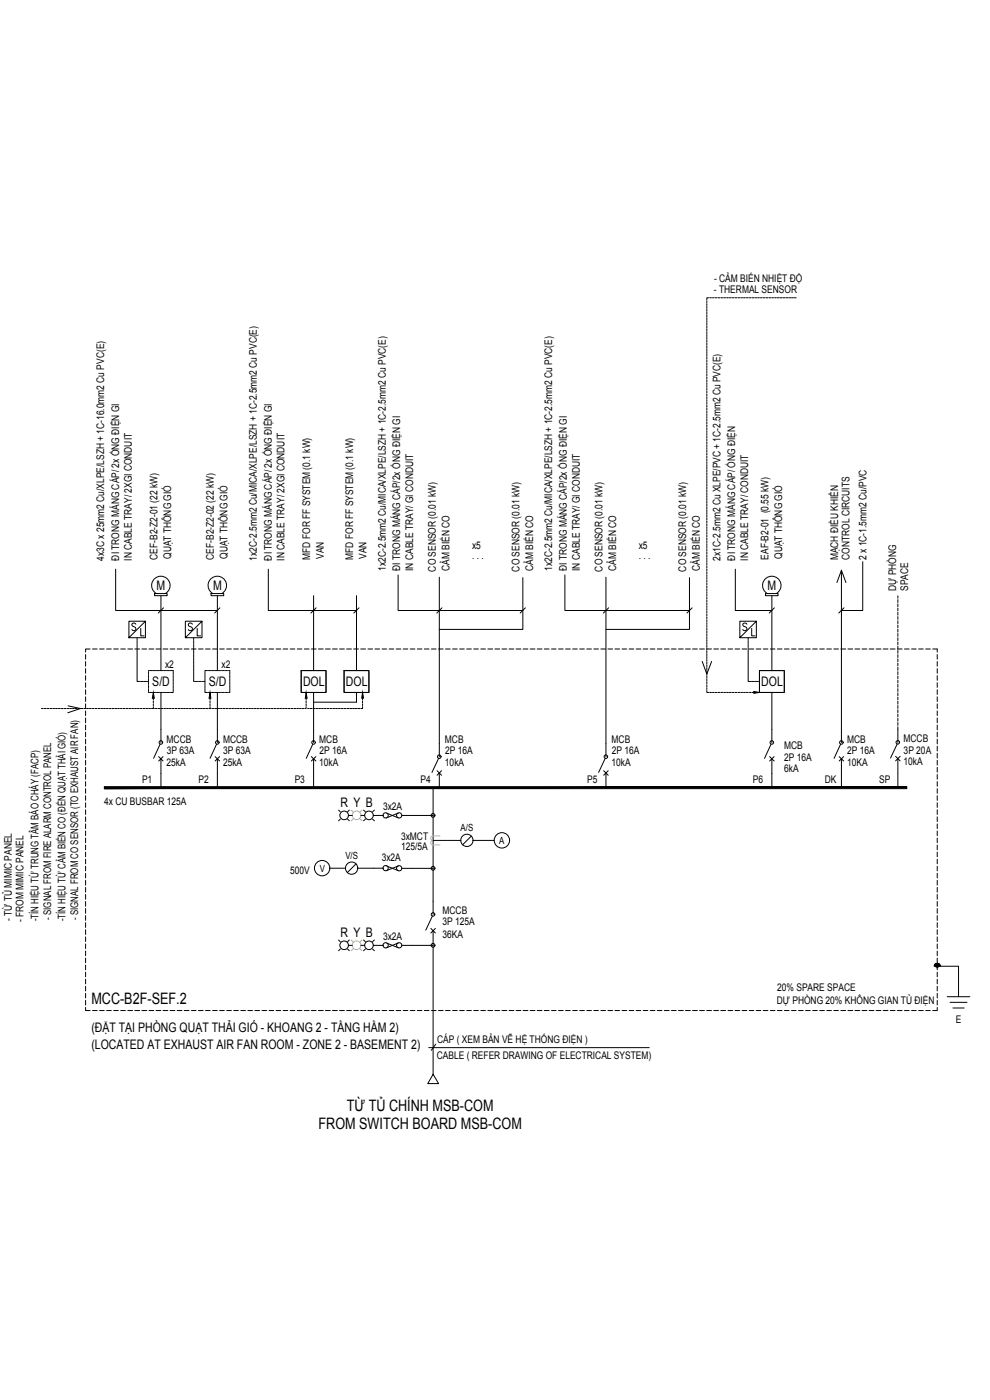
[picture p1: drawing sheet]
<svg xmlns="http://www.w3.org/2000/svg" width="297mm" height="420mm" viewBox="0 0 297 420" stroke-linecap="round" stroke-linejoin="round" font-family="sans-serif">
<!-- layer: E-_ELECSYBL_R-_N_ES9 -->
<path d="M281.2 290h6.4v9.1M284.2 299.1h6.8M285.1 300.8h5M285.9 302.5h3.4" fill="none" stroke="#000" stroke-width=".3"/>
<g fill="#000" stroke="#000" stroke-width=".3">
<path d="M280.6 289.3l-.2 .3 .8 .4zM280.4 289.6l.8 .4h-.9z"/>
<path d="M281.2 289.1v.9l.3-.8zM280.9 289.2l.3-.1v.9zM280.6 289.3l.6 .7-.3-.8z"/>
<path d="M281.2 290h.9v-.4zM281.2 290l.6-.7 .3 .3zM281.5 289.2l-.3 .8 .6-.7z"/>
</g>
<!-- layer: ASP-ELEC-SDNL -->
<path d="M31.3 236.1v.6l240.8-.6zM31.3 236.7l240.8-.6v.6z" fill="#000" stroke="#000" stroke-width=".3"/>
<g fill="none" stroke="#000" stroke-width=".3">
<path d="M34.7 170.8v12.4h30.5M46.4 178.1h3.8v.7h-3.8zM46.9 178.1a2.77 2.77 0 0 1-.8-4.2 2.77 2.77 0 0 1 4.3 0 2.77 2.77 0 0 1-.8 4.2M48.3 178.8v22.5h.3M63.3 178.1h3.8v.7h-3.8zM63.9 178.1a2.77 2.77 0 0 1-.8-4.2 2.77 2.77 0 0 1 4.2 0 2.77 2.77 0 0 1-.8 4.2M65.2 178.8l.1 22.5h.3M80.5 170.8v12.4h26.5M94.1 178.8v22.5M107 178.8v22.5M119.5 172.6v10.6h37.4M131.8 173.2v49.9"/>
<path d="M156.9 173.4v15.5h-25.1M169.5 172.6v10.6h37.4M181.8 173.2v49.9M206.9 173.4v15.5h-25.1M220.6 170.8v12.4h11M229.7 178.1h3.8v.7h-3.8zM230.2 178.1a2.77 2.77 0 0 1-.8-4.2 2.77 2.77 0 0 1 4.3 0 2.77 2.77 0 0 1-.8 4.2M231.6 178.8v22.5M251.1 174.8l1.4-3.6 1.3 3.6M252.5 171.2v47.7M258.9 168.6v14.6h-6.4M269.4 178.8v.7"/>
<path d="M269.4 180v.8M25.7 196.4v1.4M25.7 198.5v1.4M27 194.8h-1.3v.9M27.8 194.8h1.4M29.9 194.8h1.4M32 194.8h1.4M34.1 194.8h1.4M36.2 194.8h1.4M38.3 194.8h1.5M40.5 194.8h1.4M41.1 191.4v.3"/>
<path d="M41.1 191.9v.3M41.1 192.3v.3M41.1 192.7v.3M41.1 193.2v.2M41.1 193.6v.2M41.1 194v.3M41.1 194.4v.3M41.1 194.9v.3M41.1 195.3v.3M41.1 195.7v.3M41.1 196.1v.3M41.1 196.6v.3"/>
<path d="M41.1 197v.3M41.1 197.4v.3M41.1 197.8v.3M41.1 198.2v.3M41.1 198.7v.3M41.1 199.1v.3M41.1 199.5v.3M41.1 199.9v.3M42.6 194.8h1.4M44.7 194.8h1.4M46.8 194.8h1.4M48.9 194.8h1.5"/>
<path d="M49.1 182.4l-1.6 1.6M51 194.8h1.5M53.2 194.8h1.4M55.3 194.8h1.4M57.4 194.8h1.4M58.1 191.4v.3M58.1 191.9v.3M58.1 192.3v.3M58.1 192.7v.3M58.1 193.2v.2M58.1 193.6v.2M58.1 194v.3"/>
<path d="M58.1 194.4v.3M58.1 194.9v.3M58.1 195.3v.3M58.1 195.7v.3M58.1 196.1v.3M58.1 196.6v.3M58.1 197v.3M58.1 197.4v.3M58.1 197.8v.3M58.1 198.2v.3M58.1 198.7v.3M58.1 199.1v.3"/>
<path d="M58.1 199.5v.3M58.1 199.9v.3M59.5 194.8h1.4M61.7 194.8h1.4M63.8 194.8h1.4M65.9 194.8h1.4M66 182.4l-1.6 1.6M68 194.8h1.4M70.1 194.8h1.4M72.2 194.8h1.4M74.4 194.8h1.4M76.5 194.8h1.4"/>
<path d="M78.6 194.8h1.4M80.7 194.8h1.4M82.8 194.8h1.4M84.9 194.8h1.4M87.1 194.8h1.4M89.2 194.8h1.4M91.3 194.8h1.4M93.4 194.8h1.5M94.9 182.4l-1.6 1.6M95.5 194.8h1.5M97.6 194.8h1.5M99.8 194.8h1.4"/>
<path d="M101.9 194.8h1.4M104 194.8h1.4M106.1 194.8h1.5M107.7 182.4l-1.5 1.6M108.2 194.8h1.5M110.4 194.8h1.4M112.5 194.8h1.4M114.6 194.8h1.4M116.7 194.8h1.4M118.9 194.8h1.4M121 194.8h1.4M123.1 194.8h1.4"/>
<path d="M125.2 194.8h1.4M127.3 194.8h1.4M129.4 194.8h1.4M131.6 194.8h1.4M132.6 182.4l-1.6 1.6M133.7 194.8h1.4M135.8 194.8h1.4M137.9 194.8h1.4M140 194.8h1.4M142.1 194.8h1.4M144.3 194.8h1.4M146.4 194.8h1.4"/>
<path d="M148.5 194.8h1.4M150.6 194.8h1.4M152.7 194.8h1.5M154.8 194.8h1.5M157 194.8h1.4M157.6 182.4l-1.5 1.6M159.1 194.8h1.4M161.2 194.8h1.4M163.3 194.8h1.4M165.5 194.8h1.4M167.6 194.8h1.4M169.7 194.8h1.4"/>
<path d="M171.8 194.8h1.4M173.9 194.8h1.4M176.1 194.8h1.3M178.2 194.8h1.4M180.3 194.8h1.4M182.4 194.8h1.4M182.6 182.4l-1.6 1.6M184.5 194.8h1.4M186.6 194.8h1.4M188.8 194.8h1.3M190.9 194.8h1.4M193 194.8h1.4"/>
<path d="M195.1 194.8h1.4M197.2 194.8h1.4M199.3 194.8h1.5M201.5 194.8h1.4M203.6 194.8h1.4M205.7 194.8h1.4M207.7 182.4l-1.6 1.6M207.8 194.8h1.4M209.9 194.8h1.5M212 194.8h1.5M214.2 194.8h1.4M216.3 194.8h1.4"/>
<path d="M218.4 194.8h1.4M220.5 194.8h1.4M222.7 194.8h1.4M224.5 191.4v.3M224.5 191.9v.3M224.5 192.3v.3M224.5 192.7v.3M224.5 193.2v.2M224.5 193.6v.2M224.5 194v.3M224.5 194.4v.3M224.5 194.9v.3"/>
<path d="M224.5 195.3v.3M224.5 195.7v.3M224.5 196.1v.3M224.5 196.6v.3M224.5 197v.3M224.5 197.4v.3M224.5 197.8v.3M224.5 198.2v.3M224.5 198.7v.3M224.5 199.1v.3M224.5 199.5v.3M224.5 199.9v.3"/>
<path d="M224.8 194.8h1.4M226.9 194.8h1.4M229 194.8h1.4M231.1 194.8h1.4M232.4 182.4l-1.6 1.6M233.2 194.8h1.4M235.4 194.8h1.4M237.5 194.8h1.4M239.6 194.8h1.4M241.7 194.8h1.4M243.8 194.8h1.4M245.9 194.8h1.4"/>
<path d="M248.1 194.8h1.4M250.2 194.8h1.4M252.3 194.8h1.4M253.2 182.4l-1.5 1.6M254.4 194.8h1.4M256.5 194.8h1.5M258.6 194.8h1.5M260.8 194.8h1.4M262.9 194.8h1.4M265 194.8h1.4M267.1 194.8h1.4M269.2 194.8h1.5"/>
<path d="M269.4 181.2v.9M269.4 182.5v.8M269.4 183.8v.8M269.4 185v.9M269.4 186.3v.9M269.4 187.6v.8M269.4 188.8v.9M269.4 190.1v.9M269.4 191.4v.8M269.4 192.7v.8M269.4 193.9v.9M269.4 195.2v.8"/>
<path d="M269.4 196.5v.8M269.4 197.7v.9M269.4 199v.9M271.4 194.8h1.4M273.5 194.8h1.4M275.6 194.8h1.4M277.7 194.8h1.4M279.9 194.8h1.3v.9M281.2 196.4v1.4M281.2 198.5v1.4M25.7 200.7v1.4M25.7 202.8v1.4"/>
<path d="M25.7 204.9v1.4M25.7 207v1.4M25.7 209.1v1.4M25.7 211.2v1.4M25.7 213.4v1.4M25.7 215.5v1.4M25.7 217.6v1.4M25.7 219.7v1.4M41.1 204.2v.3h.2M41.1 200.4v.3M41.1 200.8v.3M41.1 201.2v.3"/>
<path d="M41.1 201.6v.3M41.1 202.1v.3M41.1 202.5v.3M41.1 202.9v.3M41.1 203.3v.3M41.1 203.8v.2M41.4 204.5h.3M41.9 204.5h.2M42.3 204.5h.3M42.7 204.5h.3M43.1 204.5h.3M43.5 204.5h.3"/>
<path d="M44 204.5h.3M44.4 204.5h.2M44.6 207.6v.2h.2M44.6 201.6v.3M44.6 202.1v.2M44.6 202.5v.2M44.6 202.9v.3M44.6 203.3v.3M44.6 203.8v.2M44.6 204.2v.2M44.6 204.6v.3M44.6 205v.3"/>
<path d="M44.6 205.4v.3M44.6 205.9v.2M44.6 206.3v.2M44.6 206.7v.3M44.6 207.1v.3M44.8 201.3h-.2v.2M44.9 207.8h.3M44.9 201.3h.3M45.4 207.8h.3M45.4 201.3h.3M45.8 207.8h.3M45.8 201.3h.3"/>
<path d="M46.2 207.8h.3M46.2 201.3h.3M46.6 207.8h.3M46.6 201.3h.3M47.1 207.8h.3M47.1 201.3h.3M47.5 207.8h.3M47.5 201.3h.3M47.9 207.8h.3M47.9 201.3h.3M48.6 207.8h-.3v11.1M48.8 207.8h.3"/>
<path d="M48.8 201.3h.3M49.2 207.8h.3M49.2 201.3h.3M49.6 207.8h.3M49.6 201.3h.3M50 207.8h.3M50 201.3h.3M50.4 207.8h.3M50.4 201.3h.3M50.9 207.8h.3M50.9 201.3h.3M51.3 207.8h.3"/>
<path d="M51.3 201.3h.3M51.7 201.3h.3v.2M52 207.6v.2h-.3M52 201.6v.3M52 202.1v.2M52 202.5v.2M52 202.9v.3M52 203.3v.3M52 203.8v.2M52 204.2v.2M52 204.6v.3M52 205v.3"/>
<path d="M52 205.4v.3M52 205.9v.2M52 206.3v.2M52 206.7v.3M52 207.1v.3M58.1 204.2l.1 .3M58.1 200.4v.3M58.1 200.8v.3M58.1 201.2v.3M58.1 201.6v.3M58.1 202.1v.3M58.1 202.5v.3"/>
<path d="M58.1 202.9v.3M58.1 203.3v.3M58.1 203.8v.2M58.4 204.5h.3M58.8 204.5h.3M59.3 204.5h.2M59.7 204.5h.2M60.1 204.5h.3M60.5 204.5h.3M60.9 204.5h.3M61.4 204.5h.1M61.5 207.6v.2h.3"/>
<path d="M61.5 201.6v.3M61.5 202.1v.2M61.5 202.5v.2M61.5 202.9v.3M61.5 203.3v.3M61.5 203.8v.2M61.5 204.2v.2M61.5 204.6v.3M61.5 205v.3M61.5 205.4v.3M61.5 205.9v.2M61.5 206.3v.2"/>
<path d="M61.5 206.7v.3M61.5 207.1v.3M61.8 201.3h-.3v.2M61.9 207.8h.3M61.9 201.3h.3M62.3 207.8h.3M62.3 201.3h.3M62.7 207.8h.3M62.7 201.3h.3M63.1 207.8h.3M63.1 201.3h.3M63.6 207.8h.3"/>
<path d="M63.6 201.3h.3M64 207.8h.3M64 201.3h.3M64.4 207.8h.3M64.4 201.3h.3M64.8 207.8h.3M64.8 201.3h.3M65.6 207.8h-.3l-.1 11.1M65.7 207.8h.3M65.7 201.3h.3M66.2 207.8h.2M66.2 201.3h.2"/>
<path d="M66.6 207.8h.2M66.6 201.3h.2M67 207.8h.3M67 201.3h.3M67.4 207.8h.3M67.4 201.3h.3M67.8 207.8h.3M67.8 201.3h.3M68.3 207.8h.2M68.3 201.3h.2M68.7 201.3h.2v.2M68.9 207.6v.2h-.2"/>
<path d="M68.9 201.6v.3M68.9 202.1v.2M68.9 202.5v.2M68.9 202.9v.3M68.9 203.3v.3M68.9 203.8v.2M68.9 204.2v.2M68.9 204.6v.3M68.9 205v.3M68.9 205.4v.3M68.9 205.9v.2M68.9 206.3v.2"/>
<path d="M68.9 206.7v.3M68.9 207.1v.3M90.4 207.6v.2h.2M90.4 201.6v.3M90.4 202.1v.2M90.4 202.5v.2M90.4 202.9v.3M90.4 203.3v.3M90.4 203.8v.2M90.4 204.2v.2M90.4 204.6v.3M90.4 205v.3"/>
<path d="M90.4 205.4v.3M90.4 205.9v.2M90.4 206.3v.2M90.4 206.7v.3M90.4 207.1v.3M90.6 201.3h-.2v.2M90.7 207.8h.3M90.7 201.3h.3M91.2 207.8h.3M91.2 201.3h.3M91.6 207.8h.3M91.6 201.3h.3"/>
<path d="M92 207.8h.3M92 201.3h.3M92.4 207.8h.3M92.4 201.3h.3M92.9 207.8h.3M92.9 201.3h.3M93.3 207.8h.3M93.3 201.3h.3M93.7 207.8h.3M93.7 201.3h.3M94.1 207.8v11.1M94.1 207.8h.3"/>
<path d="M94.1 201.3h.3M94.6 207.8h.3M94.6 201.3h.3M95 207.8h.3M95 201.3h.3M95.4 207.8h.3M95.4 201.3h.3M95.8 207.8h.3M95.8 201.3h.3M96.3 207.8h.2M96.3 201.3h.2M96.7 207.8h.3"/>
<path d="M96.7 201.3h.3M97.1 207.8h.3M97.1 201.3h.3M97.5 201.3h.3v.2M97.8 207.6v.2h-.3M97.8 201.6v.3M97.8 202.1v.2M97.8 202.5v.2M97.8 202.9v.3M97.8 203.3v.3M97.8 203.8v.2M97.8 204.2v.2"/>
<path d="M97.8 204.6v.3M97.8 205v.3M97.8 205.4v.3M97.8 205.9v.2M97.8 206.3v.2M97.8 206.7v.3M97.8 207.1v.3M103.2 207.6v.2h.3M103.2 201.6v.3M103.2 202.1v.2M103.2 202.5v.2M103.2 202.9v.3"/>
<path d="M103.2 203.3v.3M103.2 203.8v.2M103.2 204.2v.2M103.2 204.6v.3M103.2 205v.3M103.2 205.4v.3M103.2 205.9v.2M103.2 206.3v.2M103.2 206.7v.3M103.2 207.1v.3M103.5 201.3h-.3v.2M103.6 207.8h.3"/>
<path d="M103.6 201.3h.3M104 207.8h.3M104 201.3h.3M104.5 207.8h.3M104.5 201.3h.3M104.9 207.8h.3M104.9 201.3h.3M105.3 207.8h.3M105.3 201.3h.3M105.7 207.8h.3M105.7 201.3h.3M106.2 207.8h.3"/>
<path d="M106.2 201.3h.3M106.6 207.8h.3M106.6 201.3h.3M107 207.8v2.9h-12.9M107 207.8h.3M107 201.3h.3M107.4 207.8h.3M107.4 201.3h.3M107.9 207.8h.2M107.9 201.3h.2M108.3 207.8h.3M108.3 201.3h.3"/>
<path d="M108.7 207.8h.3M108.7 201.3h.3M109.1 207.8h.3M109.1 201.3h.3M109.5 207.8h.3M109.5 201.3h.3M110 207.8h.3M110 201.3h.3M110.4 201.3h.3v.2M110.7 207.6v.2h-.3M110.7 201.6v.3M110.7 202.1v.2"/>
<path d="M110.7 202.5v.2M110.7 202.9v.3M110.7 203.3v.3M110.7 203.8v.2M110.7 204.2v.2M110.7 204.6v.3M110.7 205v.3M110.7 205.4v.3M110.7 205.9v.2M110.7 206.3v.2M110.7 206.7v.3M110.7 207.1v.3"/>
<path d="M224.5 204.2l.1 .3M224.5 200.4v.3M224.5 200.8v.3M224.5 201.2v.3M224.5 201.6v.3M224.5 202.1v.3M224.5 202.5v.3M224.5 202.9v.3M224.5 203.3v.3M224.5 203.8v.2M224.7 204.5h.3M225.2 204.5h.3"/>
<path d="M225.6 204.5h.3M226 204.5h.3M226.4 204.5h.3M226.9 204.5h.2M227.3 204.5h.3M227.7 204.5h.2M227.9 207.6v.2h.2M227.9 201.6v.3M227.9 202.1v.2M227.9 202.5v.2M227.9 202.9v.3M227.9 203.3v.3"/>
<path d="M227.9 203.8v.2M227.9 204.2v.2M227.9 204.6v.3M227.9 205v.3M227.9 205.4v.3M227.9 205.9v.2M227.9 206.3v.2M227.9 206.7v.3M227.9 207.1v.3M228.1 201.3h-.2v.2M228.2 207.8h.3M228.2 201.3h.3"/>
<path d="M228.7 207.8h.3M228.7 201.3h.3M229.1 207.8h.3M229.1 201.3h.3M229.5 207.8h.3M229.5 201.3h.3M229.9 207.8h.3M229.9 201.3h.3M230.4 207.8h.3M230.4 201.3h.3M230.8 207.8h.3M230.8 201.3h.3"/>
<path d="M231.2 207.8h.3M231.2 201.3h.3M231.6 207.8v11.1M231.6 207.8h.3M231.6 201.3h.3M232.1 207.8h.3M232.1 201.3h.3M232.5 207.8h.3M232.5 201.3h.3M232.9 207.8h.3M232.9 201.3h.3M233.3 207.8h.3"/>
<path d="M233.3 201.3h.3M233.8 207.8h.2M233.8 201.3h.2M234.2 207.8h.3M234.2 201.3h.3M234.6 207.8h.3M234.6 201.3h.3M235 201.3h.3v.2M235.3 207.6v.2h-.3M235.3 201.6v.3M235.3 202.1v.2M235.3 202.5v.2"/>
<path d="M235.3 202.9v.3M235.3 203.3v.3M235.3 203.8v.2M235.3 204.2v.2M235.3 204.6v.3M235.3 205v.3M235.3 205.4v.3M235.3 205.9v.2M235.3 206.3v.2M235.3 206.7v.3M235.3 207.1v.3M269.4 200.3v.9"/>
<path d="M269.4 201.6v.8M269.4 202.9v.8M269.4 204.1v.9M269.4 205.4v.8M269.4 206.7v.8M269.4 207.9v.9M269.4 209.2v.9M269.4 210.5v.8M269.4 211.8v.8M269.4 213v.9M269.4 214.3v.8M269.4 215.6v.8"/>
<path d="M269.4 216.8v.9M269.4 218.1v.7M281.2 200.7v1.4M281.2 202.8v1.4M281.2 204.9v1.4M281.2 207v1.4M281.2 209.1v1.4M281.2 211.2v1.4M281.2 213.4v1.4M281.2 215.5v1.4M281.2 217.6v1.4M281.2 219.7v1.4"/>
<path d="M25.7 221.8v1.5M25.7 223.9v1.5M25.7 226.1v1.4M25.7 228.2v1.4M25.7 230.3v1.4M25.7 232.5v1.3M25.7 234.6v1.4M25.7 236.7v1.4M25.7 238.8v1.4M48.3 232.2v4.2M65.2 232.2v4.2M94.1 232.2v4.2"/>
<path d="M129.9 236.4v34.1M231.6 232.2v4.2M252.5 232.2v4.2M269.4 232.2v4.2M281.2 221.8v1.5M281.2 223.9v1.5M281.2 226.1v1.4M281.2 228.2v1.4M281.2 230.3v1.4M281.2 232.5v1.3M281.2 234.6v1.4M281.2 236.7v1.4"/>
<path d="M281.2 238.8v1.4M25.7 240.9v1.4M25.7 243v1.4M25.7 245.2v1.3M25.7 247.3v1.4M25.7 249.4v1.4M25.7 251.5v1.4M25.7 253.6v1.4M25.7 255.7v1.4M25.7 257.9v1.3M25.7 260v1.4M123.4 244.7h6.5"/>
<path d="M129.9 252.2h8.4M142 252.2h6.3M281.2 240.9v1.4M281.2 243v1.4M281.2 245.2v1.3M281.2 247.3v1.4M281.2 249.4v1.4M281.2 251.5v1.4M281.2 253.6v1.4M281.2 255.7v1.4M281.2 257.9v1.3M281.2 260v1.4"/>
<path d="M25.7 262.1v1.4M25.7 264.2v1.4M25.7 266.3v1.5M25.7 268.4v1.5M25.7 270.6v1.4M25.7 272.7v1.4M25.7 274.8v1.4M25.7 276.9v1.4M25.7 279v1.5M99 260.6h4.7M107.3 260.6h4.7M123.4 260.6h6.5"/>
<path d="M281.2 262.1v1.4M281.2 264.2v1.4M281.2 266.3v1.5M281.2 268.4v1.5M281.2 270.6v1.4M281.2 272.7v1.4M281.2 274.8v1.4M281.2 276.9v1.4M281.2 279v1.5M25.7 281.2v1.4M25.7 283.3v1.4M25.7 285.4v1.4"/>
<path d="M25.7 287.5v1.4M25.7 289.6v1.4M25.7 291.8v1.4M25.7 293.9v1.4M25.7 296v1.4M25.7 298.1v1.4M123.4 283.7h6.5M129.9 283.9v38.5M281.2 281.2v1.4M281.2 283.3v1.4M281.2 285.4v1.4M281.2 287.5v1.4"/>
<path d="M281.2 289.6v1.4M281.2 291.8v1.4M281.2 293.9v1.4M281.2 296v1.4M281.2 298.1v1.4M25.7 302.3v1h1.3M25.7 300.2v1.4M27.8 303.3h1.4M29.9 303.3h1.4M32 303.3h1.4M34.1 303.3h1.4M36.2 303.3h1.4"/>
<path d="M38.3 303.3h1.5M40.5 303.3h1.4M42.6 303.3h1.4M44.7 303.3h1.4M46.8 303.3h1.4M48.9 303.3h1.5M51 303.3h1.5M53.2 303.3h1.4M55.3 303.3h1.4M57.4 303.3h1.4M59.5 303.3h1.4M61.7 303.3h1.4"/>
<path d="M63.8 303.3h1.4M65.9 303.3h1.4M68 303.3h1.4M70.1 303.3h1.4M72.2 303.3h1.4M74.4 303.3h1.4M76.5 303.3h1.4M78.6 303.3h1.4M80.7 303.3h1.4M82.8 303.3h1.4M84.9 303.3h1.4M87.1 303.3h1.4"/>
<path d="M89.2 303.3h1.4M91.3 303.3h1.4M93.4 303.3h1.5M95.5 303.3h1.5M97.6 303.3h1.5M99.8 303.3h1.4M101.9 303.3h1.4M104 303.3h1.4M106.1 303.3h1.5M108.2 303.3h1.5M110.4 303.3h1.4M112.5 303.3h1.4"/>
<path d="M114.6 303.3h1.4M116.7 303.3h1.4M118.9 303.3h1.4M121 303.3h1.4M123.1 303.3h1.4M125.2 303.3h1.4M127.3 303.3h1.4M129.4 303.3h1.4M131.6 303.3h1.4M133.7 303.3h1.4M135.8 303.3h1.4M137.9 303.3h1.4"/>
<path d="M140 303.3h1.4M142.1 303.3h1.4M144.3 303.3h1.4M146.4 303.3h1.4M148.5 303.3h1.4M150.6 303.3h1.4M152.7 303.3h1.5M154.8 303.3h1.5M157 303.3h1.4M159.1 303.3h1.4M161.2 303.3h1.4M163.3 303.3h1.4"/>
<path d="M165.5 303.3h1.4M167.6 303.3h1.4M169.7 303.3h1.4M171.8 303.3h1.4M173.9 303.3h1.4M176.1 303.3h1.3M178.2 303.3h1.4M180.3 303.3h1.4M182.4 303.3h1.4M184.5 303.3h1.4M186.6 303.3h1.4M188.8 303.3h1.3"/>
<path d="M190.9 303.3h1.4M193 303.3h1.4M195.1 303.3h1.4M197.2 303.3h1.4M199.3 303.3h1.5M201.5 303.3h1.4M203.6 303.3h1.4M205.7 303.3h1.4M207.8 303.3h1.4M209.9 303.3h1.5M212 303.3h1.5M214.2 303.3h1.4"/>
<path d="M216.3 303.3h1.4M218.4 303.3h1.4M220.5 303.3h1.4M222.7 303.3h1.4M224.8 303.3h1.4M226.9 303.3h1.4M229 303.3h1.4M231.1 303.3h1.4M233.2 303.3h1.4M235.4 303.3h1.4M237.5 303.3h1.4M239.6 303.3h1.4"/>
<path d="M241.7 303.3h1.4M243.8 303.3h1.4M245.9 303.3h1.4M248.1 303.3h1.4M250.2 303.3h1.4M252.3 303.3h1.4M254.4 303.3h1.4M256.5 303.3h1.5M258.6 303.3h1.5M260.8 303.3h1.4M262.9 303.3h1.4M265 303.3h1.4"/>
<path d="M267.1 303.3h1.4M269.2 303.3h1.5M271.4 303.3h1.4M273.5 303.3h1.4M275.6 303.3h1.4M277.7 303.3h1.4M281.2 302.3v1h-1.3M281.2 300.2v1.4"/>
</g>
<!-- layer: E-_ELECCIRC_R-_N_ES2 -->
<g fill="none" stroke="#000" stroke-width=".3">
<circle cx="129.9" cy="244.7" r=".57"/>
<circle cx="129.9" cy="260.6" r=".57"/>
<circle cx="129.9" cy="283.7" r=".57"/>
</g>
<!-- layer: ASP-ELEC-EQUIPMENT -->
<g fill="none" stroke="#000" stroke-width=".3">
<path d="M48.3 218.9v3.9M65.2 218.9v3.9M90.4 201.3h7.4v6.5h-7.4zM94.1 218.9v3.9M103.2 201.3h7.5v6.5h-7.5zM227.9 201.3h7.4v6.5h-7.4zM231.6 218.9v3.9M252.5 218.9v3.9M269.4 218.8v4M47.6 227.1l1.3 1.3M48 223.4l-1.9 4.2M48.3 227.8v4.4"/>
<path d="M48.9 227.1l-1.3 1.3M64.5 227.1l1.4 1.3M65 223.4l-2 4.2M65.2 227.8v4.4M65.9 227.1l-1.4 1.3M93.4 227.1l1.4 1.3M93.8 223.4l-1.9 4.2M94.1 227.8v4.4M94.8 227.1l-1.4 1.3M131.1 231.3l1.4 1.4M131.6 227.6l-2 4.2M131.8 223.1v4"/>
<path d="M131.8 232v4.4M132.5 231.3l-1.4 1.4M181.1 231.3l1.4 1.4M181.6 227.6l-2 4.2M181.8 223.1v4M181.8 232v4.4M182.5 231.3l-1.4 1.4M230.9 227.1l1.4 1.3M231.3 223.4l-1.9 4.2M231.6 227.8v4.4M232.3 227.1l-1.4 1.3M251.8 227.1l1.3 1.3"/>
<path d="M252.2 223.4l-1.9 4.2M252.5 227.8v4.4M253.1 227.1l-1.3 1.3M268.7 227l1.4 1.3M269.2 223.3l-2 4.2M269.4 227.7v4.4M270.1 227l-1.4 1.3M101.6 243.1l.5 .5M102.1 245.8l-.5 .5M104.3 245.8l.5 .5M104.5 244.7h1.2M104.8 243.1l-.5 .5"/>
<path d="M106.8 259.2l-2.6 2.7M108.3 244.7h1.1M109.1 243.1l.5 .5M109.6 245.8l-.5 .5M111.8 245.8l.5 .5M112 244.7h2.9M112.3 243.1l-.5 .5M116.1 259.9l3.4 1.4M116.1 244.1l3.4 1.3M119.5 259.9l-3.5 1.4M119.5 244l-3.5 1.4M120.6 244.7h2.8"/>
<path d="M141.4 250.9l-2.6 2.6M112 260.6h2.9M120.6 260.6h2.8M129.3 278.6l1.3 1.4M129.7 274.9l-2 4.2M129.9 270.5v3.9M129.9 279.3v4.4M130.6 278.6l-1.3 1.4M101.6 282.1l.5 .5M102.1 284.8l-.5 .5M104.3 284.8l.5 .5M104.5 283.7h1.2"/>
<path d="M104.8 282.1l-.5 .5M108.3 283.7h1.1M109.1 282.1l.5 .5M109.6 284.8l-.5 .5M111.8 284.8l.5 .5M112 283.7h2.9M112.3 282.1l-.5 .5M116.1 283l3.4 1.4M119.5 283l-3.5 1.4M120.6 283.7h2.8"/>
<circle cx="48.3" cy="222.8" r=".53"/>
<circle cx="65.2" cy="222.8" r=".53"/>
<circle cx="94.1" cy="222.8" r=".53"/>
<circle cx="131.8" cy="227.1" r=".53"/>
<circle cx="181.8" cy="227.1" r=".53"/>
<circle cx="231.6" cy="222.8" r=".53"/>
<circle cx="252.4" cy="222.8" r=".53"/>
<circle cx="269.4" cy="222.8" r=".53"/>
<circle cx="103.3" cy="244.7" r="1.29"/>
<circle cx="110.7" cy="244.7" r="1.29"/>
<circle cx="115.7" cy="244.7" r=".78"/>
<circle cx="119.8" cy="244.7" r=".78"/>
<circle cx="140.1" cy="252.2" r="1.84"/>
<circle cx="150.6" cy="252.2" r="2.31"/>
<circle cx="96.7" cy="260.5" r="2.31"/>
<circle cx="105.5" cy="260.5" r="1.84"/>
<circle cx="115.7" cy="260.5" r=".78"/>
<circle cx="119.8" cy="260.6" r=".78"/>
<circle cx="129.9" cy="274.4" r=".53"/>
<circle cx="103.3" cy="283.7" r="1.29"/>
<circle cx="110.7" cy="283.7" r="1.29"/>
<circle cx="115.7" cy="283.7" r=".78"/>
<circle cx="119.8" cy="283.7" r=".78"/>
</g>
<g fill="none" stroke="#f8d731" stroke-width=".3">
<path d="M105.4 243.1l.5 .5M105.9 245.8l-.5 .5M108.1 245.8l.5 .5M108.6 243.1l-.5 .5M105.4 282.1l.5 .5M105.9 284.8l-.5 .5M108.1 284.8l.5 .5M108.6 282.1l-.5 .5"/>
<circle cx="107" cy="244.7" r="1.29"/>
<circle cx="107" cy="283.7" r="1.29"/>
</g>
<!-- layer: 0-1 -->
<path d="M129.9 252.2a.7 .7 0 0 0-.7 .7 .7 .7 0 0 0 .7 .7h2.1M132 250.9l-2.1-.1a.7 .7 0 0 0-.7 .7 .7 .7 0 0 0 .7 .7" fill="none" stroke="#b3b3b3" stroke-width=".3"/>
<!-- layer: JRP-MVAC-Control -->
<path d="M40.8 187.3a.59 .59 0 0 0-.8-.3 .59 .59 0 0 0-.3 .7l.9 .6a.61 .61 0 0 1-.1 .9 .61 .61 0 0 1-.9-.3M42.2 188.6v2.2h1.1M43.6 186.4l-4.9 5h4.9v-5h-4.9v5M57.7 187.3a.7 .7 0 0 0-1.2 0l.2 .6 .9 .5 .1 .5a.7 .7 0 0 1-1.2 0M59.2 188.6v2.2h1M60.6 186.4l-5 5h5v-5h-5v5M224.1 187.3a.61 .61 0 0 0-.8-.3 .61 .61 0 0 0-.3 .7l.9 .6a.63 .63 0 0 1-.1 1 .63 .63 0 0 1-.9-.4M225.5 188.6v2.2h1.1M226.9 186.4l-4.9 5h4.9v-5h-4.9v5" fill="none" stroke="#000" stroke-width=".3"/>
<!-- layer: 0 -->
<path d="M46 207.9l.3 1.7h-.6zM63 207.9l.3 1.7h-.6zM91.8 207.9l.3 1.7h-.5zM108.8 207.8l.3 1.7h-.6zM226.2 207.5l1.7 .3-1.7 .3z" fill="#000" stroke="#000" stroke-width=".3"/>
<g fill="none" stroke="#000" stroke-width=".3">
<path d="M212.1 90.3v.5M212.1 91.1v.6M212.1 91.9v.6M212.1 92.8v.6M212.1 93.6v.6M212.1 94.5v.6M212.1 95.3v.6M212.1 96.2v.6M212.1 97v.6M212.1 97.9v.6M212.1 98.7v.6M212.1 99.6v.6"/>
<path d="M212.6 89.4h-.5v.6M212.9 89.4h.6M213.8 89.4h.5M214.6 89.4h.6M215.5 89.4h.5M216.3 89.4h.6M217.2 89.4h.5M218 89.4h.6M218.8 89.4h.6M219.7 89.4h.5M220.5 89.4h.6M221.4 89.4h.5"/>
<path d="M222.2 89.4h.6M223.1 89.4h.5M223.9 89.4h.6M224.8 89.4h.5M225.6 89.4h.6M226.5 89.4h.5M227.3 89.4h.6M228.2 89.4h.5M229 89.4h.6M229.9 89.4h.5M230.7 89.4h.6M231.5 89.4h.6"/>
<path d="M232.4 89.4h.5M233.2 89.4h.6M234.1 89.4h.6M234.9 89.4h.6M235.8 89.4h.6M236.6 89.4h.6M237.5 89.4h.6M238.3 89.4h.6M212.1 100.4v.6M212.1 101.3v.6M212.1 102.1v.6M212.1 103v.5"/>
<path d="M212.1 103.8v.6M212.1 104.6v.6M212.1 105.5v.6M212.1 106.3v.6M212.1 107.2v.6M212.1 108.1v.5M212.1 108.9v.6M212.1 109.8v.5M212.1 110.6v.6M212.1 111.5v.5M212.1 112.3v.6M212.1 113.2v.5"/>
<path d="M212.1 114v.6M212.1 114.9v.5M212.1 115.7v.5M212.1 116.5v.6M212.1 117.4v.5M212.1 118.2v.6M212.1 119.1v.5M212.1 119.9v.6M212.1 120.8v.5M212.1 121.6v.6M212.1 122.5v.5M212.1 123.3v.6"/>
<path d="M212.1 124.2v.5M212.1 125v.6M212.1 125.9v.5M212.1 126.7v.6M212.1 127.6v.5M212.1 128.4v.5M212.1 129.2v.6M212.1 130.1v.5M212.1 130.9v.6M212.1 131.8v.5M212.1 132.6v.6M212.1 133.5v.5"/>
<path d="M212.1 134.3v.6M212.1 135.2v.5M212.1 136v.6M212.1 136.9v.5M212.1 137.7v.6M212.1 138.6v.5M212.1 139.4v.6M212.1 140.3v.5M212.1 141.1v.6M212.1 141.9v.6M212.1 142.8v.6M212.1 143.6v.6"/>
<path d="M212.1 144.5v.6M212.1 145.3v.6M212.1 146.2v.6M212.1 147v.6M212.1 147.9v.6M212.1 148.7v.6M212.1 149.6v.6M212.1 150.4v.6M212.1 151.3v.5M212.1 152.1v.6M212.1 153v.5M212.1 153.8v.6"/>
<path d="M212.1 154.6v.6M212.1 155.5v.6M212.1 156.4v.5M212.1 157.2v.6M212.1 158.1v.5M212.1 158.9v.6M212.1 159.8v.5M212.1 160.6v.6M212.1 161.5v.5M212.1 162.3v.6M212.1 163.2v.5M212.1 164v.5"/>
<path d="M212.1 164.8v.6M212.1 165.7v.5M212.1 166.5v.6M212.1 167.4v.5M212.1 168.2v.6M212.1 169.1v.5M212.1 169.9v.6M212.1 170.8v.5M212.1 171.6v.6M212.1 172.5v.5M212.1 173.3v.6M212.1 174.2v.5"/>
<path d="M212.1 175v.6M212.1 175.9v.5M212.1 176.7v.5M212.1 177.5v.6M212.1 178.4v.5M212.1 179.2v.6M210.7 198.5l1.4 3.8 1.4-3.8M212.1 180.1v.5M212.1 180.9v.6M212.1 181.8v.5M212.1 182.6v.6M212.1 183.5v.5"/>
<path d="M212.1 184.3v.6M212.1 185.2v.5M212.1 186v.6M212.1 186.9v.5M212.1 187.7v.6M212.1 188.6v.5M212.1 189.4v.6M212.1 190.2v.6M212.1 191.1v.6M212.1 191.9v.6M212.1 192.8v.6M212.1 193.6v.6"/>
<path d="M212.1 194.5v.6M212.1 195.3v.6M212.1 196.2v.6M212.1 197v.6M212.1 197.9v.6M212.1 198.7v.6M212.1 199.6v.6M12.4 212.6h.6M13.3 212.6h.5M14.1 212.6h.6M15 212.6h.5M15.8 212.6h.6"/>
<path d="M16.7 212.6h.5M17.5 212.6h.6M18.4 212.6h.5M19.2 212.6h.6M20.1 212.6h.5M20.4 211.8l3.7 .8-3.8 1.3M20.9 212.6h.5M21.7 212.6h.6M22.6 212.6h.5M23.4 212.6h.6M24.3 212.6h.5M25.1 212.6h.6"/>
<path d="M26 212.6h.5M26.8 212.6h.6M27.7 212.6h.5M28.5 212.6h.6M29.4 212.6h.5M30.2 212.6h.6M31.1 212.6h.5M31.9 212.6h.6M32.8 212.6h.5M33.6 212.6h.5M34.4 212.6h.6M35.3 212.6h.5"/>
<path d="M36.1 212.6h.6M37 212.6h.5M37.8 212.6h.6M38.7 212.6h.5M39.5 212.6h.6M40.4 212.6h.5M41.2 212.6h.6M42.1 212.6h.5M42.9 212.6h.6M43.8 212.6h.5M44.6 212.6h.6M46 212.1v.5h-.5"/>
<path d="M46 209.6v.5M46 210.4v.5M46 211.2v.6M46 212.6h.3M46.6 212.6h.5M47.4 212.6h.6M48.3 212.6h.5M49.1 212.6h.6M50 212.6h.5M50.8 212.6h.6M51.7 212.6h.5M52.5 212.6h.6"/>
<path d="M53.4 212.6h.5M54.2 212.6h.6M55.1 212.6h.5M55.9 212.6h.6M56.8 212.6h.5M57.6 212.6h.6M58.4 212.6h.6M59.3 212.6h.6M60.1 212.6h.6M61 212.6h.6M61.8 212.6h.6M63 212.1v.5h-.3"/>
<path d="M63 212.6h.3M63 209.6v.5M63 210.4v.5M63 211.2v.6M63.6 212.6h.6M64.5 212.6h.5M65.3 212.6h.6M66.2 212.6h.5M67 212.6h.5M67.8 212.6h.6M68.7 212.6h.5M69.5 212.6h.6"/>
<path d="M70.4 212.6h.5M71.2 212.6h.6M72.1 212.6h.5M72.9 212.6h.6M73.8 212.6h.5M74.6 212.6h.6M75.5 212.6h.5M76.3 212.6h.6M77.2 212.6h.5M78 212.6h.6M78.9 212.6h.5M79.7 212.6h.5"/>
<path d="M80.5 212.6h.6M81.4 212.6h.5M82.2 212.6h.6M83.1 212.6h.5M83.9 212.6h.6M84.8 212.6h.5M85.6 212.6h.6M86.5 212.6h.5M87.3 212.6h.6M88.2 212.6h.5M89 212.6h.6M89.9 212.6h.5"/>
<path d="M90.7 212.6h.6M91.8 212.1v.5h-.2M91.8 209.6v.5M91.8 210.4v.5M91.8 211.2v.6M92.3 212.6h.5M93.1 212.6h.5M93.9 212.6h.6M94.8 212.6h.5M95.6 212.6h.6M96.5 212.6h.5M97.3 212.6h.6"/>
<path d="M98.2 212.6h.5M99 212.6h.6M99.9 212.6h.5M100.7 212.6h.5M101.5 212.6h.6M102.4 212.6h.5M103.2 212.6h.6M104.1 212.6h.6M104.9 212.6h.6M105.8 212.6h.6M106.6 212.6h.6M107.5 212.6h.6"/>
<path d="M108.8 212v.6h-.5M108.8 209.5v.6M108.8 210.4v.5M108.8 211.2v.6M212.1 207.2v.6h.5M212.1 200.4v.6M212.1 201.3v.5M212.1 202.1v.6M212.1 202.9v.6M212.1 203.8v.6M212.1 204.6v.6M212.1 205.5v.6"/>
<path d="M212.1 206.4v.5M212.9 207.8h.6M213.8 207.8h.5M214.6 207.8h.6M215.5 207.8h.5M216.3 207.8h.6M217.2 207.8h.5M218 207.8h.6M218.8 207.8h.6M219.7 207.8h.5M220.5 207.8h.6M221.4 207.8h.5"/>
<path d="M222.2 207.8h.6M223.1 207.8h.5M223.9 207.8h.6M224.8 207.8h.5M225.6 207.8h.6M128.6 314.4h66.2M130.8 313.4l-1.4 1.8"/>
</g>
<!-- layer: ASP-ELEC-TEXT-VN -->
<path d="M129.9 322.4l1.7 2.8h-3.3z" fill="none" stroke="#000" stroke-width=".3"/>
<g font-size="4.7">
<text x="27.4" y="301.3">MCC-B2F-SEF.2</text>
<text x="104" y="333.5">TỪ TỦ CHÍNH MSB-COM</text>
<text x="95.6" y="338.8">FROM SWITCH BOARD MSB-COM</text>
</g>
<g font-size="3.9">
<text x="47" y="177.2">M</text>
<text x="63.9" y="177.2">M</text>
<text x="230.3" y="177.2">M</text>
<text x="45.7" y="206">S/D</text>
<text x="62.6" y="206">S/D</text>
<text x="90.9" y="206">DOL</text>
<text x="103.8" y="206">DOL</text>
<text x="228.4" y="206">DOL</text>
<text x="102.2" y="242.2">R Y B</text>
<text x="102.2" y="281.2">R Y B</text>
<text x="27.4" y="309.6">(ĐẶT TẠI PHÒNG QUẠT THẢI GIÓ - KHOANG 2 - TẦNG HẦM 2)</text>
<text x="27.4" y="314.7">(LOCATED AT EXHAUST AIR FAN ROOM - ZONE 2 - BASEMENT 2)</text>
</g>
<g font-size="3.2">
<text x="214.2" y="88.1">- THERMAL SENSOR</text>
<text x="214.2" y="84.6">- CẢM BIẾN NHIỆT ĐỘ</text>
<text x="47.2" y="168" transform="rotate(-90 47.2 168)">CEF-B2-Z2-01 (22 kW)</text>
<text x="51.3" y="167.8" transform="rotate(-90 51.3 167.8)">QUẠT THÔNG GIÓ</text>
<text x="64.2" y="168" transform="rotate(-90 64.2 168)">CEF-B2-Z2-02 (22 kW)</text>
<text x="68.3" y="167.8" transform="rotate(-90 68.3 167.8)">QUẠT THÔNG GIÓ</text>
<text x="93" y="168" transform="rotate(-90 93 168)">MFD FOR FF SYSTEM (0.1 kW)</text>
<text x="97.1" y="167.8" transform="rotate(-90 97.1 167.8)">VAN</text>
<text x="105.9" y="168" transform="rotate(-90 105.9 168)">MFD FOR FF SYSTEM (0.1 kW)</text>
<text x="110" y="167.8" transform="rotate(-90 110 167.8)">VAN</text>
<text x="141.6" y="167.8">. . .</text>
<text x="141.6" y="164.8">x5</text>
<text x="191.6" y="167.8">. . .</text>
<text x="191.6" y="164.8">x5</text>
<text x="230.5" y="168" transform="rotate(-90 230.5 168)">EAF-B2-01 (0.55 kW)</text>
<text x="234.6" y="167.8" transform="rotate(-90 234.6 167.8)">QUẠT THÔNG GIÓ</text>
<text x="254.9" y="168" transform="rotate(-90 254.9 168)">CONTROL CIRCUITS</text>
<text x="31.2" y="168.2" transform="rotate(-90 31.2 168.2)">4x3C x 25mm2 Cu/XLPE/LSZH + 1C-16.0mm2 Cu PVC(E)</text>
<text x="35.7" y="168.2" transform="rotate(-90 35.7 168.2)">ĐI TRONG MÁNG CÁP/ 2x ỐNG ĐIỆN GI</text>
<text x="39.6" y="168.2" transform="rotate(-90 39.6 168.2)">IN CABLE TRAY/ 2XGI CONDUIT</text>
<text x="77" y="168.2" transform="rotate(-90 77 168.2)">1x2C-2.5mm2 Cu/MICA/XLPE/LSZH + 1C-2.5mm2 Cu PVC(E)</text>
<text x="81.5" y="168.2" transform="rotate(-90 81.5 168.2)">ĐI TRONG MÁNG CÁP/ 2x ỐNG ĐIỆN GI</text>
<text x="85.4" y="168.2" transform="rotate(-90 85.4 168.2)">IN CABLE TRAY/ 2XGI CONDUIT</text>
<text x="115.7" y="171.3" transform="rotate(-90 115.7 171.3)">1x2C-2.5mm2 Cu/MICA/XLPE/LSZH + 1C-2.5mm2 Cu PVC(E)</text>
<text x="120" y="171.3" transform="rotate(-90 120 171.3)">ĐI TRONG MÁNG CÁP/2x ỐNG ĐIỆN GI</text>
<text x="123.9" y="171.3" transform="rotate(-90 123.9 171.3)">IN CABLE TRAY/ GI CONDUIT</text>
<text x="130.8" y="171.5" transform="rotate(-90 130.8 171.5)">CO SENSOR (0.01 kW)</text>
<text x="134.9" y="171.3" transform="rotate(-90 134.9 171.3)">CẢM BIẾN CO</text>
<text x="155.9" y="171.5" transform="rotate(-90 155.9 171.5)">CO SENSOR (0.01 kW)</text>
<text x="159.9" y="171.3" transform="rotate(-90 159.9 171.3)">CẢM BIẾN CO</text>
<text x="165.7" y="171.3" transform="rotate(-90 165.7 171.3)">1x2C-2.5mm2 Cu/MICA/XLPE/LSZH + 1C-2.5mm2 Cu PVC(E)</text>
<text x="170.1" y="171.3" transform="rotate(-90 170.1 171.3)">ĐI TRONG MÁNG CÁP/2x ỐNG ĐIỆN GI</text>
<text x="173.9" y="171.3" transform="rotate(-90 173.9 171.3)">IN CABLE TRAY/ GI CONDUIT</text>
<text x="180.8" y="171.5" transform="rotate(-90 180.8 171.5)">CO SENSOR (0.01 kW)</text>
<text x="184.9" y="171.3" transform="rotate(-90 184.9 171.3)">CẢM BIẾN CO</text>
<text x="205.9" y="171.5" transform="rotate(-90 205.9 171.5)">CO SENSOR (0.01 kW)</text>
<text x="210" y="171.3" transform="rotate(-90 210 171.3)">CẢM BIẾN CO</text>
<text x="216.2" y="168.2" transform="rotate(-90 216.2 168.2)">2x1C-2.5mm2 Cu XLPE/PVC + 1C-2.5mm2 Cu PVC(E)</text>
<text x="220.6" y="168.2" transform="rotate(-90 220.6 168.2)">ĐI TRONG MÁNG CÁP/ ỐNG ĐIỆN</text>
<text x="224.5" y="168.2" transform="rotate(-90 224.5 168.2)">IN CABLE TRAY/ CONDUIT</text>
<text x="251.4" y="168.2" transform="rotate(-90 251.4 168.2)">MẠCH ĐIỀU KHIỂN</text>
<text x="260" y="168" transform="rotate(-90 260 168)">2 x 1C-1.5mm2 Cu/PVC</text>
<text x="268.9" y="177.4" transform="rotate(-90 268.9 177.4)">DỰ PHÒNG</text>
<text x="272.4" y="177.4" transform="rotate(-90 272.4 177.4)">SPACE</text>
<text x="49.5" y="200.5">x2</text>
<text x="66.4" y="200.5">x2</text>
<text x="50" y="222.8">MCCB</text>
<text x="50" y="226.4">3P 63A</text>
<text x="66.9" y="222.8">MCCB</text>
<text x="67" y="226.4">3P 63A</text>
<text x="95.8" y="222.8">MCB</text>
<text x="95.8" y="226.4">2P 16A</text>
<text x="133.5" y="222.8">MCB</text>
<text x="133.5" y="226.4">2P 16A</text>
<text x="183.5" y="222.8">MCB</text>
<text x="183.5" y="226.4">2P 16A</text>
<text x="235.3" y="224.8">MCB</text>
<text x="254.2" y="222.9">MCB</text>
<text x="254.2" y="226.4">2P 16A</text>
<text x="271.1" y="222.8">MCCB</text>
<text x="271.1" y="226.3">3P 20A</text>
<text x="50" y="229.8">25kA</text>
<text x="66.9" y="229.8">25kA</text>
<text x="95.8" y="229.8">10kA</text>
<text x="133.5" y="229.8">10kA</text>
<text x="183.5" y="229.8">10kA</text>
<text x="235.3" y="231.7">6kA</text>
<text x="235.3" y="228.3">2P 16A</text>
<text x="254.2" y="229.8">10KA</text>
<text x="271.1" y="229.7">10kA</text>
<text x="42.6" y="235.1">P1</text>
<text x="59.5" y="235.1">P2</text>
<text x="88.4" y="235.1">P3</text>
<text x="126.2" y="235.1">P4</text>
<text x="176.2" y="235.1">P5</text>
<text x="225.9" y="235.1">P6</text>
<text x="247.5" y="235.1">DK</text>
<text x="263.8" y="235.1">SP</text>
<text x="31.3" y="241.5">4x CU BUSBAR 125A</text>
<text x="114.9" y="243.1">3x2A</text>
<text x="120.3" y="252">3xMCT</text>
<text x="120.4" y="255">125/5A</text>
<text x="87" y="262.3">500V</text>
<text x="114.5" y="258.3">3x2A</text>
<text x="132.8" y="274.4">MCCB</text>
<text x="3.6" y="276.4" transform="rotate(-90 3.6 276.4)">- TỪ TỦ MIMIC PANEL</text>
<text x="7" y="276.8" transform="rotate(-90 7 276.8)">- FROM MIMIC PANEL</text>
<text x="11.6" y="276.5" transform="rotate(-90 11.6 276.5)">-TÍN HIỆU TỪ TRUNG TÂM BÁO CHÁY (FACP)</text>
<text x="15.4" y="276.1" transform="rotate(-90 15.4 276.1)">- SIGNAL FROM FIRE ALARM CONTROL PANEL</text>
<text x="19.6" y="276.5" transform="rotate(-90 19.6 276.5)">-TÍN HIỆU TỪ CẢM BIẾN CO (ĐẾN QUẠT THẢI GIÓ)</text>
<text x="23.4" y="276.1" transform="rotate(-90 23.4 276.1)">- SIGNAL FROM CO SENSOR (TO EXHAUST AIR FAN)</text>
<text x="132.8" y="281.6">36KA</text>
<text x="132.8" y="277.7">3P 125A</text>
<text x="114.9" y="282.1">3x2A</text>
<text x="233.2" y="297.3">20% SPARE SPACE</text>
<text x="233.1" y="301.2">DỰ PHÒNG 20% KHÔNG GIAN TỦ ĐIỆN</text>
<text x="286.8" y="307">E</text>
<text x="131" y="317.9">CABLE ( REFER DRAWING OF ELECTRICAL SYSTEM)</text>
<text x="131.1" y="312.9">CÁP ( XEM BẢN VẼ HỆ THỐNG ĐIỆN )</text>
</g>
<g font-size="3">
<text x="138.2" y="249.3">A/S</text>
<text x="103.6" y="257.7">V/S</text>
<text x="149.8" y="253.3">A</text>
<text x="95.9" y="261.6">V</text>
</g>
</svg>
